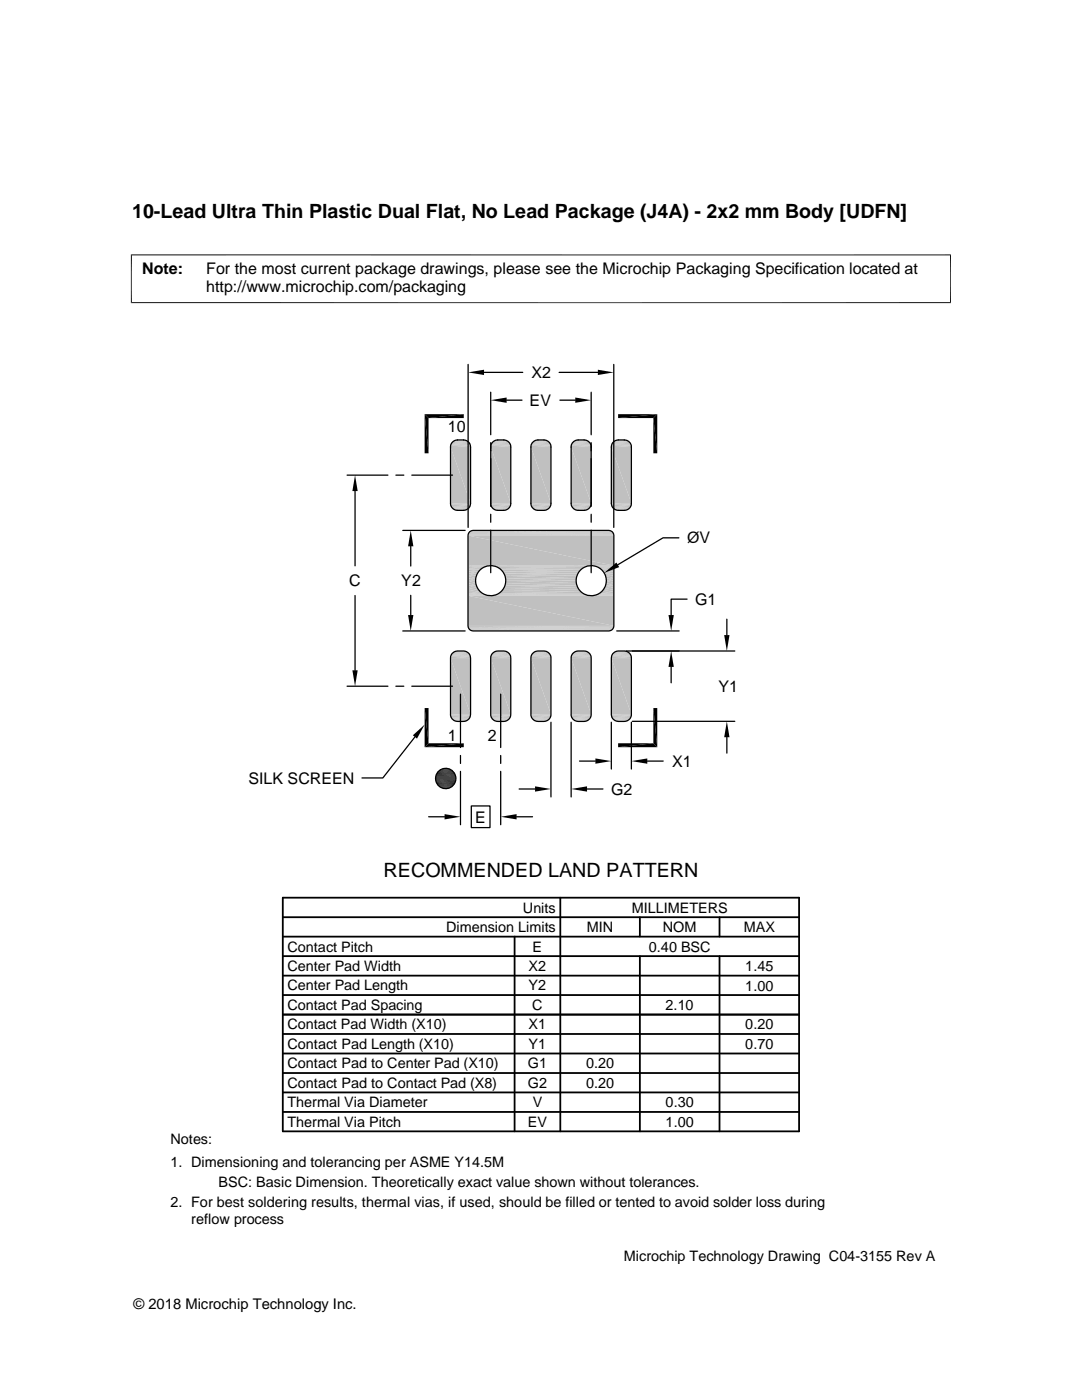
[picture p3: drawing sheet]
<svg xmlns="http://www.w3.org/2000/svg" width="216mm" height="279mm" viewBox="0 0 216 279" stroke-linecap="round" stroke-linejoin="round" font-family="sans-serif">
<g fill="#c0c0c0">
<path d="M123.1 87.8h1.8z"/>
<path d="M123.4 87.8h1.5z"/>
<path d="M115.1 87.8h1.7z"/>
<path d="M115.4 87.8h1.4z"/>
<path d="M107.1 87.8h1.7z"/>
<path d="M107.3 87.8h1.5z"/>
<path d="M99 87.8h1.8z"/>
<path d="M99.3 87.8h1.5z"/>
<path d="M91 87.8h1.8z"/>
<path d="M91.3 87.8h1.5z"/>
</g>
<g fill="none" stroke="#c0c0c0" stroke-width=".2">
<path d="M90.3 88.1h3.2M90.5 88h2.8M90.7 87.9h2.3M98.3 88.1h3.2M98.5 88h2.8M98.8 87.9h2.2M106.3 88.1h3.2M106.6 88h2.7M106.8 87.9h2.3M114.4 88.1h3.2M114.6 88h2.7M114.8 87.9h2.3"/>
<path d="M122.4 88.1h3.2M122.6 88h2.8M122.9 87.9h2.2"/>
</g>
<path d="M90.1 88.3h3.6M98.1 88.3h3.6M106.2 88.3h3.5M114.2 88.3h3.5M122.2 88.3h3.6" fill="none" stroke="#c0c0c0" stroke-width=".21"/>
<path d="M90 88.6h3.8M98 88.6h3.8M106 88.6h3.8M114.1 88.6h3.8M122.1 88.6h3.8" fill="none" stroke="#c0c0c0" stroke-width=".23"/>
<path d="M89.9 89.1h4M89.9 88.8h4M97.9 89.1h4M97.9 88.8h4M105.9 89.1h4M106 88.8h3.9M114 89.1h4M114 88.8h3.9M122 89.1h4M122 88.8h4" fill="none" stroke="#c0c0c0" stroke-width=".28"/>
<g fill="#c0c0c0">
<path d="M122 89.2l4 11.2h-4z"/>
<path d="M122 89.2h4v11.2z"/>
<path d="M114 89.2l4 11.2h-4z"/>
<path d="M114 89.2h4v11.2z"/>
<path d="M105.9 89.2l4 11.2h-4z"/>
<path d="M105.9 89.2h4v11.2z"/>
<path d="M97.9 89.2l4 11.2h-4z"/>
<path d="M97.9 89.2h4v11.2z"/>
<path d="M89.9 89.2l4 11.2h-4z"/>
<path d="M89.9 89.2h4v11.2z"/>
</g>
<path d="M89.9 100.6h4M89.9 100.8h4M97.9 100.6h4M97.9 100.8h4M105.9 100.6h4M106 100.8h3.9M114 100.6h4M114 100.8h3.9M122 100.6h4M122 100.8h4" fill="none" stroke="#c0c0c0" stroke-width=".28"/>
<path d="M90 101.1h3.8M98 101.1h3.8M106 101.1h3.8M114.1 101.1h3.8M122.1 101.1h3.8" fill="none" stroke="#c0c0c0" stroke-width=".23"/>
<path d="M90.1 101.3h3.6M98.1 101.3h3.6M106.2 101.3h3.5M114.2 101.3h3.5M122.2 101.3h3.6" fill="none" stroke="#c0c0c0" stroke-width=".21"/>
<g fill="none" stroke="#c0c0c0" stroke-width=".2">
<path d="M90.3 101.5h3.2M90.5 101.7h2.8M90.7 101.8h2.3M98.3 101.5h3.2M98.5 101.7h2.8M98.8 101.8h2.2M106.3 101.5h3.2M106.6 101.7h2.7M106.8 101.8h2.3M114.4 101.5h3.2M114.6 101.7h2.7M114.8 101.8h2.3"/>
<path d="M122.4 101.5h3.2M122.6 101.7h2.8M122.9 101.8h2.2"/>
</g>
<g fill="#c0c0c0">
<path d="M123.1 101.8l1.5 .1z"/>
<path d="M123.1 101.8h1.8z"/>
<path d="M115.1 101.8l1.5 .1z"/>
<path d="M115.1 101.8h1.7z"/>
<path d="M107.1 101.8l1.4 .1z"/>
<path d="M107.1 101.8h1.7z"/>
<path d="M99 101.8l1.5 .1z"/>
<path d="M99 101.8h1.8z"/>
<path d="M91 101.8l1.5 .1z"/>
<path d="M91 101.8h1.8z"/>
<path d="M123.1 130h1.8z"/>
<path d="M123.4 129.9l1.5 .1z"/>
<path d="M115.1 130h1.7z"/>
<path d="M115.4 129.9l1.4 .1z"/>
<path d="M107.1 130h1.7z"/>
<path d="M107.3 129.9l1.5 .1z"/>
<path d="M99 130h1.8z"/>
<path d="M99.3 129.9l1.5 .1z"/>
<path d="M91 130h1.8z"/>
<path d="M91.3 129.9l1.5 .1z"/>
</g>
<g fill="none" stroke="#c0c0c0" stroke-width=".2">
<path d="M90.3 130.2h3.2M90.5 130.1h2.8M90.7 130h2.3M98.3 130.2h3.2M98.5 130.1h2.8M98.8 130h2.2M106.3 130.2h3.2M106.6 130.1h2.7M106.8 130h2.3M114.4 130.2h3.2M114.6 130.1h2.7M114.8 130h2.3"/>
<path d="M122.4 130.2h3.2M122.6 130.1h2.8M122.9 130h2.2"/>
</g>
<path d="M90.1 130.5h3.6M98.1 130.5h3.6M106.2 130.5h3.5M114.2 130.5h3.5M122.2 130.5h3.6" fill="none" stroke="#c0c0c0" stroke-width=".21"/>
<path d="M90 130.7h3.8M98 130.7h3.8M106 130.7h3.8M114.1 130.7h3.8M122.1 130.7h3.8" fill="none" stroke="#c0c0c0" stroke-width=".23"/>
<path d="M89.9 131.2h4M89.9 130.9h4M97.9 131.2h4M97.9 130.9h4M105.9 131.2h4M106 130.9h3.9M114 131.2h4M114 130.9h3.9M122 131.2h4M122 130.9h4" fill="none" stroke="#c0c0c0" stroke-width=".28"/>
<g fill="#c0c0c0">
<path d="M122 131.3l4 11.3h-4z"/>
<path d="M122 131.3h4v11.3z"/>
<path d="M114 131.3l4 11.3h-4z"/>
<path d="M114 131.3h4v11.3z"/>
<path d="M105.9 131.3l4 11.3h-4z"/>
<path d="M105.9 131.3h4v11.3z"/>
<path d="M97.9 131.3l4 11.3h-4z"/>
<path d="M97.9 131.3h4v11.3z"/>
<path d="M89.9 131.3l4 11.3h-4z"/>
<path d="M89.9 131.3h4v11.3z"/>
</g>
<path d="M89.9 142.7h4M89.9 143h4M97.9 142.7h4M97.9 143h4M105.9 142.7h4M106 143h3.9M114 142.7h4M114 143h3.9M122 142.7h4M122 143h4" fill="none" stroke="#c0c0c0" stroke-width=".28"/>
<path d="M90 143.2h3.8M98 143.2h3.8M106 143.2h3.8M114.1 143.2h3.8M122.1 143.2h3.8" fill="none" stroke="#c0c0c0" stroke-width=".23"/>
<path d="M90.1 143.4h3.6M98.1 143.4h3.6M106.2 143.4h3.5M114.2 143.4h3.5M122.2 143.4h3.6" fill="none" stroke="#c0c0c0" stroke-width=".21"/>
<g fill="none" stroke="#c0c0c0" stroke-width=".2">
<path d="M90.3 143.6h3.2M90.5 143.8h2.8M90.7 143.9h2.3M98.3 143.6h3.2M98.5 143.8h2.8M98.8 143.9h2.2M106.3 143.6h3.2M106.6 143.8h2.7M106.8 143.9h2.3M114.4 143.6h3.2M114.6 143.8h2.7M114.8 143.9h2.3"/>
<path d="M122.4 143.6h3.2M122.6 143.8h2.8M122.9 143.9h2.2"/>
</g>
<g fill="#c0c0c0">
<path d="M123.1 143.9l1.5 .1z"/>
<path d="M123.1 143.9h1.8z"/>
<path d="M115.1 143.9l1.5 .1z"/>
<path d="M115.1 143.9h1.7z"/>
<path d="M107.1 143.9l1.4 .1z"/>
<path d="M107.1 143.9h1.7z"/>
<path d="M99 143.9l1.5 .1z"/>
<path d="M99 143.9h1.8z"/>
<path d="M91 143.9l1.5 .1z"/>
<path d="M91 143.9h1.8z"/>
</g>
<path d="M93.4 106.8h29.1M93.4 106.6h29.1M93.5 106.4h28.9M93.5 106.3h28.8M93.6 106.2h28.7M93.7 106h28.4M93.9 106h28.1M94.1 105.9h27.7M94.2 105.9h27.4" fill="none" stroke="#c0c0c0" stroke-width=".2"/>
<g fill="#c0c0c0">
<path d="M93.4 106.9l29.1 6h-29.1z"/>
<path d="M93.4 106.9h29.1v6z"/>
</g>
<path d="M93.4 112.9h4.3M93.4 113.1h3.8M98.1 112.9h19.6M98.7 113.1h18.5M118.2 112.9h4.3M118.7 113.1h3.8" fill="none" stroke="#c0c0c0" stroke-width=".2"/>
<path d="M93.4 113.3h3.3M99.1 113.3h17.7M119.2 113.3h3.3" fill="none" stroke="#c0c0c0" stroke-width=".23"/>
<path d="M93.4 113.5h2.9M99.5 113.5h16.8M119.6 113.5h2.9" fill="none" stroke="#c0c0c0" stroke-width=".3"/>
<path d="M93.4 113.9h2.5M99.9 113.9h16M120 113.9h2.5" fill="none" stroke="#c0c0c0" stroke-width=".38"/>
<path d="M100.3 114.2h15.3M120.4 114.2h2.1" fill="none" stroke="#c0c0c0" stroke-width=".4"/>
<path d="M93.4 114l1.9 .4h-1.9z" fill="#c0c0c0"/>
<path d="M93.4 114.2h2.1" fill="none" stroke="#c0c0c0" stroke-width=".4"/>
<g fill="#c0c0c0">
<path d="M120.6 114.4l1.9 .5h-1.7z"/>
<path d="M120.6 114.4h1.9v.5z"/>
<path d="M100.6 114.4l14.5 .5h-14.3z"/>
<path d="M100.6 114.4h14.7l-.2 .5z"/>
<path d="M93.4 114.4l1.7 .5h-1.7z"/>
<path d="M93.4 114.4h1.9l-.2 .5z"/>
<path d="M120.8 114.9l1.7 .5h-1.6z"/>
<path d="M120.8 114.9h1.7v.5z"/>
<path d="M100.8 114.9l14.2 .5h-14.1z"/>
<path d="M100.8 114.9h14.3l-.1 .5z"/>
<path d="M93.4 114.9l1.5 .5h-1.5z"/>
<path d="M93.4 114.9h1.7l-.2 .5z"/>
<path d="M120.9 115.4l1.6 .5h-1.5z"/>
<path d="M120.9 115.4h1.6v.5z"/>
<path d="M100.9 115.4l14.1 .5h-14.1z"/>
<path d="M100.9 115.4h14.1v.5z"/>
<path d="M93.4 115.4l1.5 .5h-1.5z"/>
<path d="M93.4 115.4h1.5v.5z"/>
<path d="M121 115.9l1.5 .5h-1.6z"/>
<path d="M121 115.9h1.5v.5z"/>
<path d="M100.9 115.9l14.1 .5h-14.1z"/>
<path d="M100.9 115.9h14.1v.5z"/>
<path d="M93.4 115.9l1.5 .5h-1.5z"/>
<path d="M93.4 115.9h1.5v.5z"/>
<path d="M120.9 116.4l1.6 .5h-1.7z"/>
<path d="M120.9 116.4h1.6v.5z"/>
<path d="M100.9 116.4l14.2 .5h-14.3z"/>
<path d="M100.9 116.4h14.1l.1 .5z"/>
<path d="M93.4 116.4l1.7 .5h-1.7z"/>
<path d="M93.4 116.4h1.5l.2 .5z"/>
<path d="M120.8 116.9l1.7 .4h-1.9z"/>
<path d="M120.8 116.9h1.7v.4z"/>
<path d="M100.8 116.9l14.5 .4h-14.7z"/>
<path d="M100.8 116.9h14.3l.2 .4z"/>
<path d="M93.4 116.9l1.9 .4h-1.9z"/>
<path d="M93.4 116.9h1.7l.2 .4z"/>
</g>
<path d="M120.4 117.5h2.1" fill="none" stroke="#c0c0c0" stroke-width=".4"/>
<path d="M120.6 117.3h1.9v.4z" fill="#c0c0c0"/>
<path d="M93.4 117.5h2.1M100.3 117.5h15.3" fill="none" stroke="#c0c0c0" stroke-width=".4"/>
<path d="M93.4 117.9h2.5M99.9 117.9h16M120 117.9h2.5" fill="none" stroke="#c0c0c0" stroke-width=".38"/>
<path d="M93.4 118.3h2.9M99.5 118.3h16.8M119.6 118.3h2.9" fill="none" stroke="#c0c0c0" stroke-width=".3"/>
<path d="M93.4 118.5h3.3M99.1 118.5h17.7M119.2 118.5h3.3" fill="none" stroke="#c0c0c0" stroke-width=".23"/>
<path d="M93.4 118.7h3.8M93.4 118.9h4.3M98.1 118.9h19.6M98.7 118.7h18.5M118.2 118.9h4.3M118.7 118.7h3.8" fill="none" stroke="#c0c0c0" stroke-width=".2"/>
<g fill="#c0c0c0">
<path d="M93.4 118.9l29.1 6h-29.1z"/>
<path d="M93.4 118.9h29.1v6z"/>
</g>
<path d="M93.4 125h29.1M93.4 125.2h29.1M93.5 125.3h28.9M93.5 125.5h28.8M93.6 125.6h28.7M93.7 125.7h28.4M93.9 125.8h28.1M94.1 125.9h27.7M94.2 125.9h27.4" fill="none" stroke="#c0c0c0" stroke-width=".2"/>
<g fill="none" stroke="#000" stroke-width=".25">
<path d="M93.4 72.7v32.6M96.6 74.3h7.7M97.9 78.3v8.5M101.1 79.9h3.1M111.6 74.3h7.7M111.7 79.9h3.1M118 78.3v8.5M122.5 72.7v32.6M69.3 94.8h8.1M70.8 98v14.9M79 94.8h1.6M82.2 94.8h8.1"/>
<path d="M90.3 88.2a3 3 0 0 1 2.8-.3 1.35 1.35 0 0 1 .8 1.3v11.2a1.39 1.39 0 0 1-1.4 1.5 2.2 2.2 0 0 1-2.4-.8l-.2-.7v-11.2l.2-.7zM97.9 89.2a1.41 1.41 0 0 1 1.4-1.4 2.2 2.2 0 0 1 2.5 .7l.1 .7v11.2a1.41 1.41 0 0 1-1.4 1.5 2.2 2.2 0 0 1-2.4-.8l-.2-.7M97.9 88.3v12.7M106.3 88.2a3 3 0 0 1 2.9-.2 1.34 1.34 0 0 1 .7 1.2v11.2a1.41 1.41 0 0 1-1.4 1.5 2.2 2.2 0 0 1-2.4-.8l-.2-.7v-11.2l.2-.7zM118 89.2a1.41 1.41 0 0 0-1.4-1.4 2.2 2.2 0 0 0-2.5 .7l-.1 .7v11.2a1.41 1.41 0 0 0 1.4 1.5 2.2 2.2 0 0 0 2.4-.8l.2-.7M118 88.3v12.7M122.3 88.3l.2-.2a2.69 2.69 0 0 1 2.4-.3 1.4 1.4 0 0 1 1.1 1.4v11.2a1.41 1.41 0 0 1-1.4 1.5 2.35 2.35 0 0 1-2.3-.6l-.3-.9v-11.2zM70.8 118.9v14.9M80.4 105.9h12.4M82 109v4M82 118.8v3.9M93.7 106.2l.7-.3h27.1l.5 .1 .3 .4 .2 .5v18l-.2 .5-.3 .4-.5 .1h-27.1l-.5-.1-.4-.4-.1-.5v-18z"/>
<path d="M97.9 102.6v1.6M97.9 105.8v8.5M118 102.6v1.6M118 105.8v8.5M135.5 107.3h-3.2l-9 5.4M137.1 119.6h-3.2v3.1M69.3 136.9h8.1M79 136.9h1.6M80.4 125.9h12.4M82.2 136.9h8.1M90.2 130.5l.2-.3a2.69 2.69 0 0 1 2.4-.2l.3 .1a1.35 1.35 0 0 1 .8 1.2v11.3a1.39 1.39 0 0 1-1.4 1.4 2.23 2.23 0 0 1-2.4-.7l-.2-.7v-11.3zM91.9 138.5v10.7"/>
<path d="M98.2 130.5l.2-.3a2.69 2.69 0 0 1 2.4-.2 1.4 1.4 0 0 1 1.1 1.3v11.3a1.39 1.39 0 0 1-1.4 1.4 2.23 2.23 0 0 1-2.4-.7l-.2-.7v-11.3zM99.9 138.5v10.7M106.2 130.5l.3-.3a2.69 2.69 0 0 1 2.4-.2 1.4 1.4 0 0 1 1 1.3v11.3a1.39 1.39 0 0 1-1.4 1.4 2.23 2.23 0 0 1-2.4-.7l-.2-.7v-11.3zM114.3 130.5l.2-.3a2.69 2.69 0 0 1 2.4-.2 1.4 1.4 0 0 1 1.1 1.3v11.3a1.39 1.39 0 0 1-1.4 1.4 2.23 2.23 0 0 1-2.4-.7l-.2-.7v-11.3zM122.3 130.5l.2-.3a2.69 2.69 0 0 1 2.4-.2 1.4 1.4 0 0 1 1.1 1.3v11.3a1.39 1.39 0 0 1-1.4 1.4 2.25 2.25 0 0 1-2.4-.7l-.2-.7v-11.3zM123.1 125.9h12.4M125 129.9h21.6M133.9 133.1v3.2M145 123.6v3.1M82.8 147.1l-6.4 8.2h-4.2M91.9 150.8v1.6M91.9 153.9v10.7"/>
<path d="M99.9 150.8v1.6M99.9 153.9v10.7M103.6 157.5h3.2M109.9 144.1v14.9M114 144.1v14.9M115.6 151.9h3.2M117.1 157.5h3.2M122 144.1v9.4M126 144.1v9.4M126.2 144h20.4M129.2 151.9h3.1M145 147.1v3.2"/>
<path d="M85.5 163h3.2M94 160.8h3.8v4.4h-3.8zM103.1 163h3.2"/>
<circle cx="97.9" cy="115.9" r="3"/>
<circle cx="118" cy="115.9" r="3"/>
<circle cx="88.9" cy="155.4" r="2.04"/>
</g>
<g fill="none" stroke="#000" stroke-width=".36">
<path d="M56.4 179.2h103v46.6h-103zM111.8 179.2v46.6M56.4 183h103M56.4 186.9h103M56.4 194.7h103M56.4 190.8h103M56.4 198.6h103M102.7 186.9v38.9M127.7 183v3.9M127.7 190.8v35M143.6 183v3.9M143.6 190.8v35"/>
<path d="M56.4 202.5h103M56.4 206.4h103M56.4 214.1h103M56.4 210.2h103M56.4 218h103M56.4 221.9h103"/>
</g>
<g fill="#000">
<path d="M93.4 74.3l3.2-.5v1zM97.9 79.9l3.2-.6v1.1zM114.8 79.3l3.2 .6-3.2 .5zM119.3 73.8l3.2 .5-3.2 .5zM70.8 94.8l.6 3.2h-1.1zM84.7 82.7l.8 7.8h-.8zM84.7 82.7h7.8l-7 .7zM84.7 82.7l.8 .7v7.1zM85.5 83.4l7-.7v.7zM123.3 82.7h7.8l-7.8 .7zM123.3 83.4l7.8-.7-.7 .7zM130.4 83.4l.7 7.1h-.7z"/>
<path d="M130.4 83.4l.7-.7v7.8zM82 105.9l.5 3.1h-1.1zM120.5 114.3l2.5-2 .5 .9zM70.3 133.8h1.1l-.6 3.1zM81.4 122.7h1.1l-.5 3.2zM133.9 129.9l.6 3.2h-1.1zM133.4 122.7h1.1l-.6 3.2zM144.5 126.7h1.1l-.6 3.2zM82.4 146.7l2.4-2.1-1.6 2.8zM84.7 141.3l.8 7-.8 .8zM84.7 141.3h.8v7zM87.9 157.1l1.9 .1z"/>
<path d="M88.1 153.5l1.8 .1zM88.1 157.2l1.5 .1zM88.1 157.2h1.7zM88.1 153.5h1.7zM88.3 153.4l1.5 .1zM88.3 157.3h1.1zM88.3 157.3h1.3zM88.3 153.4h1.3zM88.5 153.4h1.1zM88.5 157.3l.7 .1zM88.5 157.3h.9zM88.5 153.4h.9z"/>
<path d="M88.6 153.4h.8zM88.6 157.4h.6zM88.6 153.4h.6zM84.7 149.1l7.8-.8v.8zM85.5 148.3h7l-7.8 .8zM106.8 156.9l3.1 .6-3.1 .5zM114 157.5l3.1-.6v1.1zM118.8 151.4l3.2 .5-3.2 .5zM126 151.9l3.2-.5v1zM130.4 141.3l.7 7.8-.7-.8zM123.3 148.3h7.1l-7.1 .8zM130.4 141.3h.7v7.8z"/>
<path d="M123.3 149.1l7.1-.8 .7 .8zM145 144l.6 3.1h-1.1zM88.7 162.5l3.2 .5-3.2 .5zM99.9 163l3.2-.5v1z"/>
</g>
<g fill="none" stroke="#000" stroke-width=".2">
<path d="M26.1 50.9h163.7M26.2 50.8v9.7M189.7 50.8v9.7M26.1 60.4h163.7M86.9 155.1h4.1M86.9 155.3h4.1M86.9 155.5h4.1M86.9 155.6h4.1M87 155.8h3.9M87 154.9h3.9M87 154.7h3.9M87 156h3.9"/>
<path d="M87.1 156.2h3.7M87.1 154.5h3.7M87.1 154.3h3.6M87.1 156.4h3.6M87.2 156.5h3.4M87.2 154.2h3.4M87.3 154h3.2M87.3 156.7h3.2M87.5 156.8h2.9M87.5 153.9h2.9M87.6 157h2.7M87.6 153.8h2.7"/>
<path d="M87.8 153.7h2.3M87.8 157.1h2.3M87.9 153.6h2M87.9 157.2h2"/>
</g>
<g font-size="3.9">
<text x="26.4" y="43.5">10-Lead Ultra Thin Plastic Dual Flat, No Lead Package (J4A) - 2x2 mm Body [UDFN]</text>
<text x="76.5" y="175">RECOMMENDED LAND PATTERN</text>
</g>
<g font-size="3.2">
<text x="28.4" y="54.6">Note:</text>
<text x="41.1" y="58.3">http://www.microchip.com/packaging</text>
<text x="41.1" y="54.6">For the most current package drawings, please see the Microchip Packaging Specification located at</text>
<text x="106.1" y="75.5">X2</text>
<text x="105.7" y="81">EV</text>
<text x="89.4" y="86.2">10</text>
<text x="137.1" y="108.4">ØV</text>
<text x="69.7" y="117">C</text>
<text x="80.1" y="117">Y2</text>
<text x="138.7" y="120.7">G1</text>
<text x="143.4" y="138.1">Y1</text>
<text x="89.3" y="147.8">1</text>
<text x="97.4" y="147.8">2</text>
<text x="134.1" y="153">X1</text>
<text x="49.6" y="156.4">SILK SCREEN</text>
<text x="121.9" y="158.6">G2</text>
<text x="94.8" y="164.1">E</text>
</g>
<g font-size="2.9">
<text x="104.3" y="182.1">Units</text>
<text x="126" y="182.1">MILLIMETERS</text>
<text x="57.3" y="189.9">Contact Pitch</text>
<text x="89" y="186">Dimension Limits</text>
<text x="106.3" y="189.9">E</text>
<text x="117.1" y="186">MIN</text>
<text x="129.5" y="189.9">0.40 BSC</text>
<text x="132.3" y="186">NOM</text>
<text x="148.4" y="186">MAX</text>
<text x="57.3" y="193.8">Center Pad Width</text>
<text x="57.3" y="197.7">Center Pad Length</text>
<text x="105.5" y="197.7">Y2</text>
<text x="105.5" y="193.8">X2</text>
<text x="148.7" y="197.7">1.00</text>
<text x="148.7" y="193.8">1.45</text>
<text x="57.3" y="201.6">Contact Pad Spacing</text>
<text x="106.2" y="201.6">C</text>
<text x="132.8" y="201.6">2.10</text>
<text x="57.3" y="209.3">Contact Pad Length (X10)</text>
<text x="57.3" y="205.4">Contact Pad Width (X10)</text>
<text x="105.5" y="209.3">Y1</text>
<text x="105.5" y="205.4">X1</text>
<text x="148.7" y="209.3">0.70</text>
<text x="148.7" y="205.4">0.20</text>
<text x="57.3" y="213.2">Contact Pad to Center Pad (X10)</text>
<text x="105.3" y="213.2">G1</text>
<text x="116.9" y="213.2">0.20</text>
<text x="57.3" y="221">Thermal Via Diameter</text>
<text x="57.3" y="217.1">Contact Pad to Contact Pad (X8)</text>
<text x="105.3" y="217.1">G2</text>
<text x="106.3" y="221">V</text>
<text x="116.9" y="217.1">0.20</text>
<text x="132.8" y="221">0.30</text>
<text x="57.3" y="224.9">Thermal Via Pitch</text>
<text x="105.3" y="224.9">EV</text>
<text x="132.8" y="224.9">1.00</text>
<text x="34" y="228.3">Notes:</text>
<text x="34" y="232.9">1. Dimensioning and tolerancing per ASME Y14.5M</text>
<text x="43.6" y="236.9">BSC: Basic Dimension. Theoretically exact value shown without tolerances.</text>
<text x="34" y="241">2. For best soldering results, thermal vias, if used, should be filled or tented to avoid solder loss during</text>
<text x="38.1" y="244.3">reflow process</text>
<text x="124.5" y="251.7">Microchip Technology Drawing C04-3155 Rev A</text>
<text x="26.6" y="261.3">© 2018 Microchip Technology Inc.</text>
</g>
</svg>
